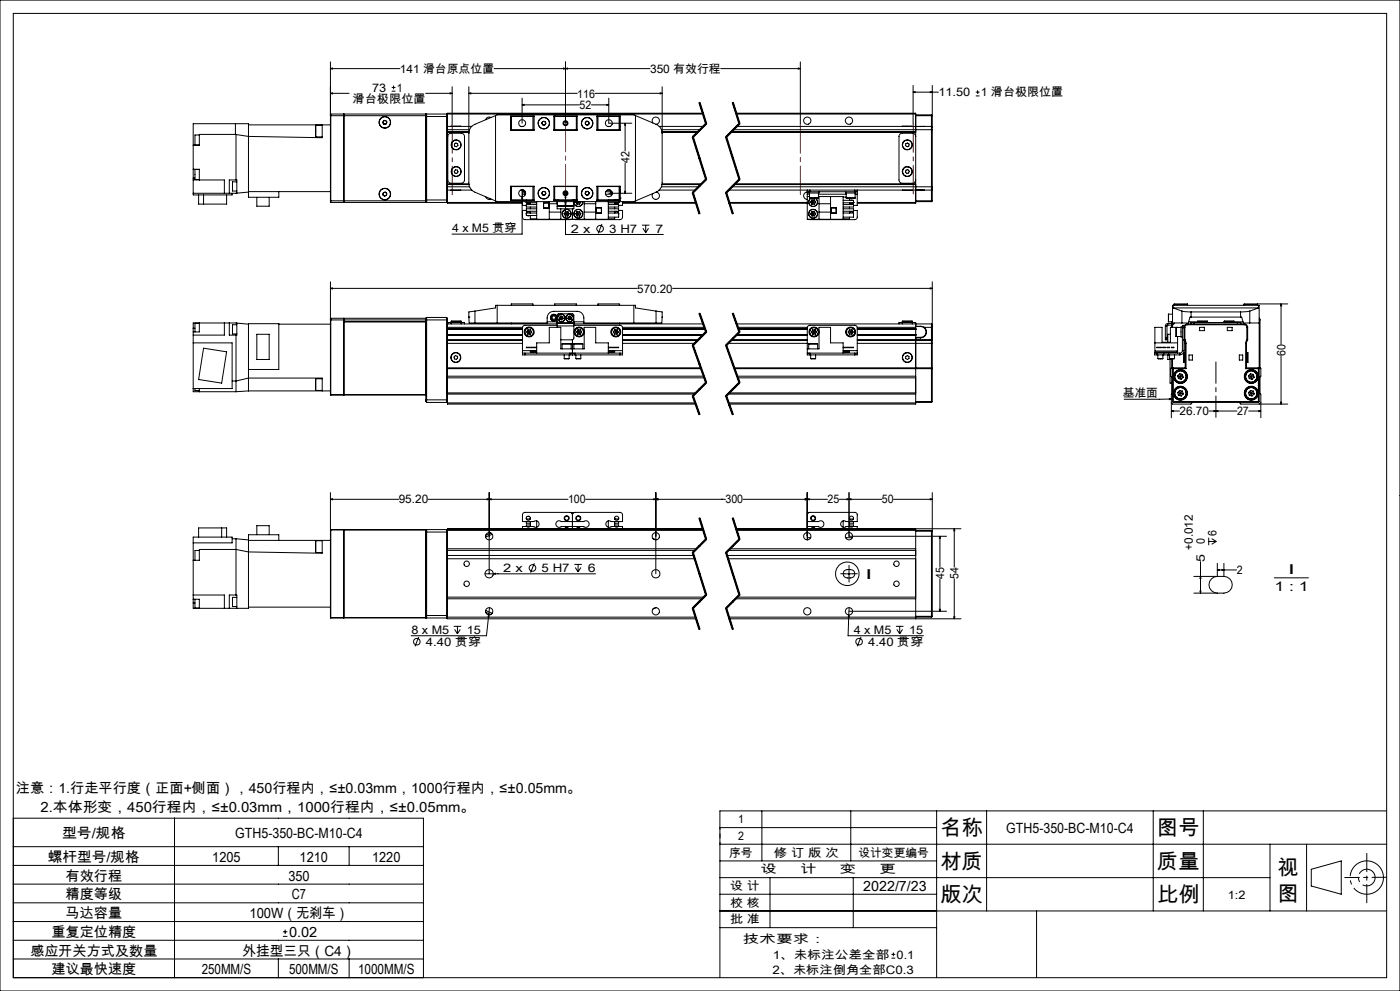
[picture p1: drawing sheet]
<svg xmlns="http://www.w3.org/2000/svg" width="420mm" height="297mm" viewBox="0 0 420 297" stroke-linecap="round" stroke-linejoin="round" font-family="sans-serif">
<g fill="none" stroke="#000" stroke-width=".3">
<path d="M0 0h420v297h-420zM4 4h412v289h-412zM99.1 18.6v41.6M169.7 18.6v18.3M240.1 18.6v18.8M70.6 37.1v3.2M74.5 37.4h24.6M94.8 37.5v3.5M94.8 37.5h1.9M96.7 37.4v3.9l-22.2-.4-3.7-.6M99.1 20.6l.6-.2v.3zM99.1 28l.6-.2v.3z"/>
<path d="M99.1 28h5.6M99.1 20.6h20.9M99.2 34.2l-.1 .5h28.6M99.2 34.2v26.5M99.2 34.2h3.8M103 34.2v26.5M103 34.2l.2 .1M103.2 34.3v26.3M103.2 34.2v26.5M103.2 34.2v.1M103.2 34.2h24.5M114.9 36.8l.3 .4"/>
<path d="M115.1 36.2l-.2 .6M115.7 36.1l.3 .5M115.7 36.1l-.6 .1M115.8 37.1l-.6 .1M116 36.6l-.2 .5M117.5 27.3h1.1M117.5 26.2h1.1M118.1 25.6v1.2M127.7 28h7.9M127.7 34.2v.5M127.7 34.7v25.5M127.7 34.2h.1"/>
<path d="M127.7 34.4v.5h6.5M127.7 34.2v.2M128 34.2v26.5M128 34.2h6M128 34.2l-.3 .2M134 34.2v26.5M134 34.2l.2 .2M134.2 34.4v.5M134.2 34.2v.2M134.2 34.9v25M134.2 37.9h7.3M134.2 39.6h6.5"/>
<path d="M134.2 39.7h6.5M134.2 34.2h76.7M134.2 38.9h6.7M134.2 39.5h6.5M135 27.8l.6 .2-.6 .1zM135.3 37.9h3M135.6 26v11.4M140.7 28l.6-.2v.3zM140.7 26v28.8a3 3 0 0 0 1.8 2.8l6.2 2.6M140.7 28h32.5M147.3 35.2h-.1a1.1 1.1 0 0 0-1.5 .7M148.2 20.6h46.8"/>
<path d="M148.7 34.6l-6.2 2.6a2.94 2.94 0 0 0-1.8 2.8M148.7 34.6v25.6M148.7 34.6l.5-.2h40.9l.5 .2M153.2 37.9h.2M153.2 38.9h.2M153.2 34.8h7v4.2h-7zM153.4 38.9h6.8M156.2 37.9h.9M156.6 31.4l.6-.1v.3zM156.6 29.4v7.5M156.6 31.4h17.2M159.9 34.9v4"/>
<path d="M160.2 34.9h-6.8v4.1M162.6 36.9l.2 .5M162.8 37.4h.6M162.9 36.4l-.3 .5M162.9 36.4h.5M163.4 36.4l.3 .5M163.7 36.9l-.3 .5M166.2 34.8h6.9v4.2h-6.9zM166.2 34.9h6.9M166.2 38.9h6.9M166.4 34.9v4M166.5 34.8l.2 .1"/>
<path d="M169.1 20.4l.6 .2-.6 .1zM169.7 20.6l.6-.2v.3zM172.9 34.9v4M175.6 36.7l.1 .6M175.7 37.3l.5 .2M176 36.3l.6 .2M176 36.3l-.4 .4M176.6 36.5l.1 .6M176.7 37.1l-.5 .4M177.4 31.4h5.2M178.5 28h20.1M179.1 34.9h6.8v4.1"/>
<path d="M179.1 34.8h7v4.2h-7zM179.1 38.9h6.8M179.4 34.9v4M182 31.3l.6 .1-.6 .2zM182.2 37.9h.9M182.6 29.4v7.5h6.9M185.7 34.9v4M185.9 37.9h.2M185.9 38.9h.2M187.5 36.9l.2 .6h-.3zM187.5 36.9v8.4M190.6 34.6l6.7 2.9a2.94 2.94 0 0 1 1.3 2.5"/>
<path d="M190.6 34.6v25.6M195.9 36.9a1.1 1.1 0 0 1 .3-1.7 1.1 1.1 0 0 1 1.5 .6 1.1 1.1 0 0 1-.8 1.4M197.8 37.9h13.2M198 27.8l.6 .2-.6 .1zM198.4 38.9h11.6M198.6 39.6h10.7M198.6 39.7h10.6M198.6 39.5h10.8M198.6 26v28.8a3 3 0 0 1-1.8 2.8l-6.2 2.6M209.7 30.8l2 6.3M209.8 30.7l2 6.4-4 4 4 12.6-4 4 2 6.4M210 30.7l2 6.3"/>
<path d="M210.8 33.9h-76.6v.3M211.7 36.9l-4 4M212 37.2l-4 4M216.2 20.6h23.9M219.2 39.7h55.5M219.3 39.6h55.4M219.4 39.5h55.3M219.7 30.8l2 6.3M219.8 30.7l2 6.4-4 4 4 12.6-4 4 2 6.4M220 30.7l2 6.3M220 38.9h59.4M220.8 33.9h53.9v.3"/>
<path d="M220.9 34.2h53.8M221.1 37.9h55.1M221.7 36.9l-4 4M222 37.2l-4 4M239.5 20.4l.6 .2-.6 .1zM270.7 37.9h3M273.9 27.6l.6-.1v.3zM273.9 27.6h7.6M273.9 25.6v11.5M274.7 34.2v4.7M274.7 38.9v17.1M274.7 34.4h4.7"/>
<path d="M274.7 34.7h4.7M276.2 37.9h-1.5v1M276.2 37.9h1.1M276.2 37.9h.1M279.1 27.5l.6 .1-.6 .2zM279.4 37.9v1M279.4 37.9l.3 .2M279.4 38.9h.3M279.4 37.9h-3.2M279.4 34.4l.3 .2-.3 .1M279.4 34.4v.3M279.4 34.7v3.2"/>
<path d="M279.4 38.9v17.1M279.7 25.6v12.5M279.7 38.1v.8M279.7 38.9v17.1M292.7 28.7h1.2M292.7 27.6h1.2M293.3 27.1v1.1M58 50.7v2.7M58 50.7v-13.6h16.5v22h9.1v-1.7M58 53.4v5h11.6v-.5M58 53.9h9.3v4M58 50.7h1.8v3.2"/>
<path d="M58 53.4h.5M59.6 58.4v2.8h8.4v-2.8M59.8 50.8h-1.3v3h1.3M59.8 40.5h-1.3v3h1.3M61.1 58.4v2.8M70.6 40.3h-10.8v3.2h-1.8M70.6 40.3h.2M70.8 40.3v13.6M71 54.5h-1.3v2.8h1.3M71 57.9h-13M71 57.9v-4h-2.2v4M74.5 57.4h24.6"/>
<path d="M74.5 57.6l-3.5 .3M77 59.1v2.7h3.8v-2.7M94.8 41h1.9M114.9 58.4l.5 .3M115 57.8l-.1 .6M115.5 57.6l.5 .4M115.5 57.6l-.5 .2M115.9 58.5l-.5 .2M116 58l-.1 .5M134.2 59.9h-6.5v.5M134.2 59.9v.5M134.2 55.2h6.5"/>
<path d="M134.2 57h7.3M134.2 56h6.7M134.2 55.3h6.5M134.7 40.2l.4-.3h3.3a.96 .96 0 0 1 .9 1v13a.96 .96 0 0 1-.9 1h-3a1.02 1.02 0 0 1-1.1-1v-13zM135.3 57h3M136.3 43.2l.5-.3 .5 .2 .1 .5-.5 .4-.5-.2zM136.6 50.9l.6 .1 .2 .5-.3 .5-.6-.1-.2-.5zM145.7 58.9a1.07 1.07 0 0 0 1.6 .7M153.2 57h.2M153.2 55.8h7v4.2h-7zM153.2 56h.2M153.4 55.8v4.1h6.8"/>
<path d="M153.4 55.9h6.8M156.2 57h.6M156.6 59l.2 .6h-.3zM156.6 56.9v13.3h-21M156.7 57.5h.8M156.7 57.5v.7M156.7 57v.5M156.7 58.2v.8M156.7 59.9v.1M156.7 58.2h.7M156.8 57h.3M157.2 57.5v.4h.5"/>
<path d="M157.4 57.9v.8M157.5 57.3v.2M157.5 57.5h.1M157.9 59.9v.1M159.9 55.9v4M162.6 58l.3 .4M162.8 57.4l-.2 .6M162.9 58.4h.5M163.4 57.4l.3 .5M163.4 57.4h-.6M163.7 57.9l-.3 .5M166.2 55.8h6.9v4.2h-6.9z"/>
<path d="M166.2 59.9h6.9M166.2 55.9h6.9M166.4 55.9v4M166.7 59.9l-.2 .1M167.1 59.9v.1M167.6 59.9v.1M169.2 57.9h.9M169.4 57.5h.5M169.7 58.7l.1 .6h-.3zM169.7 57.2v13.1h29.3M171.7 59.9v.1M172.2 59.9v.1"/>
<path d="M172.3 59.9h.1M172.9 55.9v4M173.1 60h-.1M175.6 58.1l.4 .4M175.8 57.5l-.2 .6M176.3 57.4l.4 .4M176.3 57.4l-.5 .1M176.5 58.3l-.5 .2M176.7 57.8l-.2 .5M179.1 55.8h7v4.2h-7zM179.1 55.9h6.8M179.4 55.9v4"/>
<path d="M181.6 58.2h1.8M181.7 57.5h1.9M182.2 57h.9M182.3 58.9h.2M182.5 59.9v.1M182.6 57.9h6.9M183.2 57.5v.4h.5M183.4 57.9v.8M184.4 59.9v.1M185.7 55.9v4M185.9 59.4h.2M185.9 59.3h.2"/>
<path d="M185.9 55.8v4.1h-6.8M185.9 57h.2M185.9 57.5h.2M185.9 56h.2M185.9 57.9h.2M186 57v.5M186.1 59.4h.1M187.4 57.3h.3l-.2 .6zM187.5 48.8v9.1M196.9 57.6a1.11 1.11 0 0 1 .9 1.4 1.11 1.11 0 0 1-1.6 .7 1.11 1.11 0 0 1-.3-1.7M197.8 57h10.8M198.4 56h11.2"/>
<path d="M198.6 55.3h11.7M207.7 41.1l4 12.7M207.7 57.8l2 6.3M208 41l4 12.7M208 57.7l2 6.3M210.4 55.2h-11.8M211.7 53.6l-4 4M212 53.9l-4 4M217.7 41.1l4 12.7M217.7 57.8l2 6.3M218 41l4 12.7M218 57.7l2 6.3"/>
<path d="M218.6 57h24.4M219.6 56h59.8M220.3 55.3h54.4M220.3 55.2h54.4M221.7 53.6l-4 4M222 53.9l-4 4M242.2 57.6a1.09 1.09 0 0 0-1.1 1.1 1.09 1.09 0 0 0 1.1 1.1M242.2 57.5h.8M242.2 57.5v.7M242.2 57v.5M242.2 58.2v7.5h10.7v-6.8h-7.4M242.2 58.9h.7"/>
<path d="M242.2 58.2h.7M242.7 57.5v.4h3v-.4M242.9 59.3h2.6M242.9 57.9v1.4M243 57v.5M243 57h13.4M243 57.5h13.4M243.3 59.4l-.4 .3-.3 .9M243.5 59.4a1.19 1.19 0 0 0-.9 1.2M243.6 59.9l-.4 .7M243.6 59.9l.7 1.3M244.3 59.9h-.7"/>
<path d="M244.3 59.9l.4 .7M244.3 59.9l-.7 1.3M244.4 59.4a1.3 1.3 0 0 1 .3 2.2 1.3 1.3 0 0 1-2.1-1M244.5 59.4a1.34 1.34 0 0 1 .1 2.3 1.34 1.34 0 0 1-2-1.1M245.5 57.9v1.4M245.5 58.2h8.4M245.7 58.9v6.8M249.2 58.9v6.8M252.9 59.1h1M253.7 57.5v.4h3v-.4M253.9 59.3v.1M253.9 59.3h2.6"/>
<path d="M253.9 57.9v1.4M253.9 59.4h.1M254.8 59.4v.6M256.4 57.5h.8M256.4 57h.8M256.4 57v.5M256.5 59.3l-2.6 .1M256.5 57.9v1.4M256.5 58.2h.7M257.2 57.5v.7M257.2 57v.5M257.2 58.2v3.4h-1.2"/>
<path d="M257.2 57h19M270.7 57h3M271.7 43.1l.6-.2 .4 .3v.6l-.6 .2-.4-.4zM271.8 51l.6-.1 .4 .4-.2 .6-.6 .1-.4-.5zM274.7 40.9a1.02 1.02 0 0 0-1-1h-3a.96 .96 0 0 0-1 1v13a.96 .96 0 0 0 1 1h3a1.02 1.02 0 0 0 1-1M274.7 56v4.7M274.7 56v.9h1.5M276.2 56.9l1.1 .1M276.2 57h1.1M276.2 56.9v.1M277.3 57h2.1M279.4 56h.3"/>
<path d="M279.4 56v1M279.4 57v3.2M279.7 56v.7M279.7 56.7l-.3 .3M279.7 56.7v3.5M99.1 60.2l.1 .5M99.1 60.2h28.6M99.2 60.7h3.8M103.2 60.6h.1M103.2 60.6l-.2 .1M103.2 60.6v.1M103.2 60.7h24.5"/>
<path d="M127.7 60.2v.5M127.7 60.6h.1M127.7 60.4v.2M127.7 60.6v.1M127.7 60.4l.3 .3M128 60.7h6M134.2 60.7v.2h22.5M134.2 60.4v.3M134.2 60.4l-.2 .3M134.2 60.7h22.5M148.7 60.2l.5 .2h40.9l.5-.2M156.7 60.4v1.2h1.2"/>
<path d="M157.9 60.7h.1M157.9 60.8a.61 .61 0 0 0 .6 .4 .61 .61 0 0 0 .6-.4v.5M157.9 63.1h-1.2l.1 2.3 .7 .4 13.9-.1M157.9 60.4v.3zM157.9 63.8v.8h3.1M157.9 63.8h3.1M157.9 60.8h3.1M157.9 63.9v.3M158 60.9h1M158.2 64.6h.6M159.1 63.3v.5a.63 .63 0 0 0-.6-.3 .63 .63 0 0 0-.6 .3M159.1 62.1v.5"/>
<path d="M159.1 64.6v1h1.9M161 60.4v5.3h21.5v-5.3M161 61.3h-3.1v.8h3.1M161 62.6h-3.1v.7h3.1M163.1 60.8h1.5v1.6h-1.5zM164.6 60.8h-1.5v1.5h1.5M164.8 60.4v5.3M164.8 63.6h3.4M164.8 61.1h2.3M167.1 60.4v.3M167.1 61.8v.8h5.1v-.8M167.1 60.7v1.1"/>
<path d="M167.1 60.7h.2M167.1 61.8h5.1M167.3 61.6h.1M167.3 61.6h2.2M167.3 60.4v1.2M168.2 62.6v3.1M169.2 64.1h1.5M169.2 64.1l.4 .6M169.5 61.6l-2.2 .1M169.5 60.7h.3M169.5 60.4v1.2M169.6 63.4h.8"/>
<path d="M169.6 64.7h.8M169.6 63.4l-.4 .7M169.6 63.4l.4 .7M169.8 61.6l1.3 .1M169.8 61.6h1.3M169.8 60.4v1.2M170 64.1l-.4 .6M170 64.1l.4 .6M170.4 63.4l.3 .7M170.4 63.4l-.4 .7M170.7 64.1l-.3 .6M171.1 61.6h.9"/>
<path d="M171.7 62.6v3.1M172 61.6l-.9 .1M172 60.7h.2M172 60.4v1.2M172.2 60.7v1.1M172.2 60.4a1.33 1.33 0 0 0 1.3 1.5 1.33 1.33 0 0 0 1.3-1.5 1.35 1.35 0 0 1-1.3 1.5 1.35 1.35 0 0 1-1.3-1.5v.3M172.8 64.1h1.4M172.8 60.6h1.4M172.8 64.1l.3 .6M172.8 60.6l.3 .6M172.8 60.4v.2M173.1 63.4h.8"/>
<path d="M173.1 61.2h.8M173.1 63.4l-.3 .7M173.1 64.7h.8M173.1 63.4l.4 .7M173.4 60.4l.1 .2M173.5 64.1l-.4 .6M173.5 64.1l.4 .6M173.5 60.6l-.4 .6M173.5 60.6l.4 .6M173.6 60.4l-.1 .2M173.9 63.4l.3 .7M173.9 63.4l-.4 .7"/>
<path d="M174.2 60.4v.2M174.2 64.1l-.3 .6M174.2 60.6l-.3 .6M175.3 60.4v5.3M175.3 63.6h3.4M175.3 61.1h3.4M178.7 60.4v5.3M178.9 62.3h1.5v1.6h-1.5zM178.9 62.3h1.5v1.5h-1.5M180.6 67.1l-1.1 2.9M182.5 61.3h3.1v.8h-3.1M182.5 62.6h3.1v.7h-3.1"/>
<path d="M182.5 63.8h3.1M182.5 60.8h3.1M184.4 63.3v.5a.66 .66 0 0 1 .6-.3 .66 .66 0 0 1 .6 .3M184.4 62.1v.5M184.4 65.1v.5h-1.9M184.5 60.9h1M184.6 60h.7M185.6 60h.1M185.6 60.8a.64 .64 0 0 1-.6 .4 .64 .64 0 0 1-.6-.4v.5M185.6 60.4v.3zM185.6 63.9v.3M185.6 63.1h1.2l-.1 2.3-.7 .4-13.9-.1"/>
<path d="M185.6 60.7h.1M185.6 63.8v1.3h-3.1M186.8 60.4v1.2h-1.2M186.8 60.9h22M186.8 60.7h21.9M192.6 67.5h2.2M192.9 68.4l.8 1.3M193.7 67.5v2.2M194.6 68.4l-.9 1.3M218.8 60.7h23.4M218.8 60.9h23.4M243.2 64.1l.4 .6"/>
<path d="M243.2 60.6l.4 .6M243.2 60.6h1.5M243.6 63.4h.7M243.6 63.4l-.4 .7M243.6 63.4l.7 1.3M243.9 64.1h-.7M243.9 64.1h.8M243.9 64.1l-.3 .6M244.3 63.4l.4 .7M244.3 63.4l-.4 .7M244.3 64.7h-.7M244.3 61.2h-.7"/>
<path d="M244.7 64.1l-.4 .6M244.7 60.6l-.4 .6M245.7 63.6h3.5M245.7 61.1h3.5M249.3 62.3h1.6v1.6h-1.6zM249.3 62.3h1.5v1.5h-1.5zM252.9 60h3.1v.8M252.9 61.3h3.1v.8h-3.1M252.9 62.6h3.1v.7h-3.1M252.9 63.8h3.1v1.3h-3.1M252.9 60.8h3.1M254.8 63.3v.5a.63 .63 0 0 1 .6-.3 .63 .63 0 0 1 .6 .3"/>
<path d="M254.8 62.1v.5M254.8 65.1v.5h-1.9M254.9 60.9h1.1M255.1 60h.7M256 60.8a.61 .61 0 0 1-.6 .4 .61 .61 0 0 1-.6-.4v.5M256 60.4v.3M256 63.9v.3M256 63.1h1.2l-.1 2.3-.7 .4-13.8-.1M256 60.7h.1M257.2 60.7h17.5M274.7 60.7v.2h-17.5M274.7 60.2h4.7"/>
<path d="M274.7 60.4h4.7M279.4 60.2h.3M279.4 60.2v.2M279.7 60.2l-.3 .2M58 98.4v1.1M58 99.5v17.9h12.8M58 98.4h.5M59.8 96.9h-1.3v2.6M59.8 96.8v2.7h-1.8M67.3 96.8v3.6h-9.3M68.8 96.8v3.6h2.2v-3.6M71 97.3h-1.3v2.8h1.3"/>
<path d="M71 96.8h-13v1.6M71 96.8l3.5 .4M83.6 97.2h15.5M99.1 86.4l.6-.1v.3zM99.1 84.5v33.8M99.1 86.4h92.1M99.2 95.4l-.1 .5h35.1M99.2 95.4v23M99.2 95.4h3.8M103 95.4v23M103 95.4l.2 23h24.5M103.2 96.4h24.5z"/>
<path d="M127.7 95.4v.5M127.7 95.4h-24.5l-.2 23M127.7 95.9v23.9M128 95.1v25.5M128 95.1h6M128 95.1l-.3 .3M134 95.1v25.5M134 95.1l.2 .3v.5M134.2 97.1h32.9M134.2 98.6h22.5M134.2 98.7h22.5M134.2 98.1h22.6"/>
<path d="M134.2 98.5h22.5M134.2 95.9v14.3M135.4 96.6v.1M135.4 96.3h3M135.4 96.7h-1.1v.4M135.4 96.6h3M135.4 96.7h3M135.4 96.3v.3M135.4 96.7v.4M138.4 96.6l-.1 .1M138.4 96.7h.9v.4M138.4 96.3v.3"/>
<path d="M138.4 96.7v.4M140.7 95l.1 1.8h1.7M140.7 95h.1M142.5 96.8h21.6a3.2 3.2 0 0 1 .6-2.9l.7-.5 .8-.1h6.9a1.99 1.99 0 0 1 2.1 2v1.5h21.6M142.5 93.2l-1.8 .3v1.5M142.5 93.2l6.2-.9v-.8h41.9v.8l6.2 .9M142.5 93.2v3.6M149.2 91.5v5.3M153.4 91.5v-.4h6.5v.4M153.4 96.8v.3M158 99.4l.3 .7M158 99.4l.8 .1"/>
<path d="M158.4 98.8l.8 .1M158.4 98.8l-.4 .6M158.4 98.8l.4 .7M158.8 99.5l.7 .1M158.8 99.5l-.5 .6M158.8 99.5l.3 .7M159.2 98.9l.3 .7M159.2 98.9l-.4 .6M159.5 99.6l-.4 .6M164.1 96.4h3M166.4 91.5v-.4h6.5v.4M167.1 96.9v.8"/>
<path d="M167.1 96.7v.2M167.1 96.7v-2.3l.4-.4 4.4 .1 .3 .4v2.2M167.1 97.5l-10 .1-.4 .6v6.9M167.1 96.7h5.1M167.1 96.9h5.1M167.1 97.7h5.1M167.1 97.7v.4M167.9 95.1l.1 .6M167.9 95.1l.5 .2M168 95.7l.5 .1M168.3 94.7l.5 .2M168.3 94.7l-.4 .4"/>
<path d="M168.3 94.7l.2 1.1M168.4 95.3l-.4 .4M168.4 95.3l.5 .2M168.8 94.9l.1 .6M168.8 94.9l-.4 .4M168.9 95.5l-.4 .3M170.4 95.5l.4 .3M170.5 94.9l-.1 .6M170.5 94.9l.4 .4M170.9 95.3l.4 .4M170.9 95.3l-.5 .2M171 94.7l.5 .4"/>
<path d="M171 94.7l-.5 .2M171 94.7l-.2 1.1M171.3 95.7l-.5 .1M171.5 95.1l-.2 .6M171.5 95.1l-.6 .2M172.2 96.9v.8M172.2 97.7l-.2 4-.3 .1h-3.5M172.2 96.7v.2M172.2 97.6h14.2l.4 .6v6.9M172.2 97.1h38.8M172.2 96.4h3M173 99.4l.3 .7"/>
<path d="M173 99.4l.7 .1M173.4 98.8l.8 .1M173.4 98.8l-.4 .6M173.4 98.8l.3 .7M173.7 99.5l.8 .1M173.7 99.5l-.4 .6M173.7 99.5l.4 .7M174.2 98.9l.3 .7M174.2 98.9l-.5 .6M174.5 99.6l-.4 .6M179.4 91.5v-.4h6.3l.2 .4M184 99.4l.3 .7"/>
<path d="M184 99.4l.7 .1M184.4 98.8l.8 .1M184.4 98.8l-.4 .6M184.4 98.8l.3 .7M184.7 99.5l.8 .1M184.7 99.5l-.4 .6M184.7 99.5l.4 .7M185.2 98.9l.3 .7M185.2 98.9l-.5 .6M185.5 99.6l-.4 .6M185.9 96.8v.3M186.7 98.1h24.6"/>
<path d="M186.8 98.6h24.7M186.8 98.7h24.8M186.8 98.5h24.7M190.1 91.5v5.3M196.8 93.2l1.8 .3-.1 3.3h-1.7M196.8 93.2v3.6M201.8 86.4h77.9M209.7 94l2 5.5M209.8 93.9l2 5.6-4 4 4 11.2-4 4 2 5.6M210 93.8l1 2.8M211 96.6l1 2.8zM211.7 99.4l-4 4"/>
<path d="M212 99.6l-4 4M219.7 94l2 5.5M219.8 93.9l2 5.6-4 4 4 11.2-4 4 2 5.6M220 93.8l2 5.6M220.9 97.1h58.5M221.3 98.1h20.9M221.5 98.5h20.7M221.5 98.6h20.7M221.5 98.7h20.7M221.7 99.4l-4 4M222 99.6l-4 4M243.5 99.6l.3 .6"/>
<path d="M243.8 98.9l-.3 .7M243.8 98.9l.4 .6M244.2 99.5l-.7 .1M244.2 99.5l.4 .6M244.5 98.8l-.7 .1M244.5 98.8l.4 .6M244.5 98.8l-.7 1.4M244.9 99.4l-.3 .7M244.9 99.4l-.7 .1M254.5 99.5l.3 .7M254.5 99.5h.7M254.8 98.8h.8"/>
<path d="M254.8 98.8l-.3 .7M254.8 98.8l.4 .7M255.2 99.5l-.4 .7M255.2 99.5l.4 .7M255.2 99.5h.7M255.6 98.8l.3 .7M255.6 98.8l-.4 .7M255.9 99.5l-.3 .7M257.2 98.6h17.5M257.2 98.7h17.5M257.2 98.1h17.5M257.2 98.5h17.5"/>
<path d="M270.7 96.3h3M270.7 96.6l.1 .1M270.7 96.7h-1v.4M270.7 96.6h3M270.7 96.3v.3M270.7 96.7v.4M270.7 96.7h3M273.7 96.6l-.1 .1M273.7 96.7h1v.4M273.7 96.3v.3M273.7 96.7v.4M274.7 97.1v1"/>
<path d="M274.7 98.5v.1M274.7 98.6h.1M274.7 97.1v.7h1.5M274.7 98.1v.4M274.7 98.6v1.8M274.7 97.9h1.5M276.2 97.9a1.62 1.62 0 0 1 1.6 1.6 1.62 1.62 0 0 1-1.6 1.6M276.2 97.8l1.1 .3M276.2 97.8v.1M277.3 98.1a1.77 1.77 0 0 1 .6 2 1.77 1.77 0 0 1-1.7 1.2M277.3 98.1h2.1M279.1 86.3l.6 .1-.6 .2z"/>
<path d="M279.4 97.1v1M279.4 97.1l.3 .2v.8h-.3M279.4 98.1v3.7M279.7 84.5v17.3M349.6 97.7h.5M349.6 97.7v3.6M350.1 97.7v3.6M350.3 97.4l-.2 .3M350.3 96.9l-.5 .3-.2 .5M350.3 96.9v.5M350.5 94.2l.1 2.2M350.5 94.2h.1"/>
<path d="M350.6 94.2h-.1M350.6 94.2v2.2M350.6 96.4h1.2M350.6 94.2h1.2M351.5 96.4v1.7M351.8 96.7l-.2 .2h-1.3M351.8 97.4v.7M352 92.3h25.5M352 92.3l2.6 .9M352 91.5v.8M352.2 96.8l-.4 .6h-1.5M352.2 91.5v-.4h4.1v.4"/>
<path d="M352.2 91.3h4.1M352.8 98.1v2.8M352.8 98.1h1.5M353.3 98.1h-2.2v4.5h-2.5v-4.5h-2.1v7.7M354.6 93.2l2.7 .3M354.6 96.8h-2.8v-5.3h26v18.7M354.6 93.2v3.6M354.7 98h-.4v3h.4M354.7 98.2h.5M354.7 98.2v6.9M355.2 98.1v-.6h-.5v.7M355.2 98.1h.3"/>
<path d="M355.2 98.1v7M355.5 98.1v3.7M356.2 97.1a1.02 1.02 0 0 0-1 1M356.2 97.1v.2M356.2 97.3l-.6 .4-.1 .4M356.2 97.1h17.1M356.2 97.3h17.1M356.6 96.4h2.7M357.3 95h-.3l-.5 1.8h-1.9M357.3 93.5h14.9M357.3 93.5v1.5M357.3 95h14.9"/>
<path d="M358.2 96.7h-.9v.4M358.2 96.7h13.1M358.2 96.7v.4M359.3 96.3h3M359.3 96.6v.1M359.3 96.6h3M359.3 96.3v.3M359.9 98.1h1.4v1h-1.4zM362.3 96.6l-.1 .1M362.3 96.3v.3M367.2 96.3h3M367.2 96.6l.1 .1"/>
<path d="M367.2 96.6h3M367.2 96.3v.3M368.2 98.1h1.4v1h-1.4zM370.2 96.6v.1M370.2 96.4h2.7M370.2 96.3v.3M371.3 96.7h1v.4M371.3 96.7v.4M372.2 95h.3l.5 1.8h1.9M372.2 93.5v1.5M373.2 91.3h4.1M373.3 97.1a1.02 1.02 0 0 1 1 1"/>
<path d="M373.3 97.3l.6 .4 .2 .4M373.3 97.1v.2M374.1 98.1h.2M374.1 98.1v3.7M374.3 98.1v3.7M374.9 93.2l-2.7 .3M374.9 96.8h2.9M374.9 93.2v3.6M377.3 91.1v.4M377.5 92.3l-2.6 .9M377.5 91.5v.8M377.8 95.4l.2 .5"/>
<path d="M377.8 95.9h.2M378 95.9v14.3M384.3 91.1l.2 .6h-.3zM384.3 91.1v12.1M386.3 91.1h-13.1v.4M58 102.8h11.6v13.6h-11.6M58.5 116.4v.6h1.3M59.8 116.4v1M61.1 104.3l6.9 1.1-1.5 9.4-6.9-1.1zM69.6 114.2h1.2l3.7-.9h22.2v3.9M70.8 100.4v17M74.5 110.7h9.1v-13.7h-9.1v20.2"/>
<path d="M74.5 117.2h24.6M74.5 117.2l-3.7 .2M77 100.2h3.8v7.5h-3.8zM94.8 113.5v3.5M94.8 113.5h1.9M94.8 117h1.9M99.1 118.3l.1 .1M99.2 118.4h3.8M127.7 118.2l-28.6 .1M127.7 118.2v.1M127.7 119.8l.3 .8M127.7 119.8h6.5"/>
<path d="M134.2 110.2v.3M134.2 110.5v10.6h74.5M134.2 110.5h76.1M134.2 112.7h76.9M134.2 113.2h77.1M134.2 110.2h76M134.2 118.1h74.2M134.2 117.8h74.6M134.2 100.4h22.5M134.2 100.3h22.5M134.2 101.8h22.5M134.2 102.1h22.5"/>
<path d="M134.2 102.9h22.5M134.2 100.5h22.5M136.6 106.6l.6 .1 .1 .6-.4 .4-.6-.1-.1-.6zM156.7 105.8h.8M156.7 105.8v.6h.8M156.7 105.1v.7M156.7 105.1h4.3M157.5 105.8h13.5M157.5 106.4h13.5M157.5 105.8v.6M158.3 100.1l.8 .1M161 105.8v-3h3.8v-4.7h3.4v6.5h7.1v-6.5h3.4v4.7h3.8v3"/>
<path d="M161 105.2h-1.9v.3h1.9M161 104.1h-3.1l3.1 .1M168.6 103.1h2.7M168.6 103.1v1.5M169.3 107.5h1.4M169.3 106.4v1.1M170.7 106.4v1.1M171 105.8h1.5M171 106.4h.7M171 105.8v.6M171.3 103.1v1.5M171.7 106.4h.8"/>
<path d="M171.7 101.8v4.6M172.2 103.1h2.6M172.2 103.1v1.5M172.5 105.8h13.5M172.5 106.4h13.5M172.5 105.8v.6M172.8 107.5h1.4M172.8 106.4v1.1M173.3 100.1l.8 .1M174.2 106.4v1.1M174.8 103l-2.6 .1M174.8 103.1h.1"/>
<path d="M174.8 103.1v1.5M182.5 105.2h1.9v.3h-1.9M182.5 104.1h3.1l-3.1 .1M182.5 105.1h4.3M184.3 100.1l.8 .1M186 105.8h.8M186 105.8v.6M186.8 105.8v.6h-.8M186.8 105.1v.7M186.8 100.4h24.2M186.8 100.3h24.3M186.8 101.8h22.8"/>
<path d="M186.8 102.1h22.5M186.8 102.9h21.6M186.8 100.5h24.1M207.7 103.5l4 11.2M207.7 118.7l2 5.6M208 103.4l4 11.2M208 118.6l2 5.6M211.7 114.5l-4 4M212 114.8l-4 4M217.7 103.5l4 11.2M217.7 118.7l2 5.6M218 103.4l4 11.2"/>
<path d="M218 118.6l2 5.6M218.4 118.1h56.3M218.4 102.9h23.8M218.8 117.8h55.9M219.3 102.1h22.9M219.6 101.8h22.6M220.2 110.2h59.2M220.3 110.5h59.1M220.9 100.5h21.3M220.9 100.4h21.3M221.1 100.3h21.1M221.1 112.7h53.6"/>
<path d="M221.3 113.2h53.4M221.7 114.5l-4 4M222 114.8l-4 4M242.2 105.8h.8M242.2 104.6h3.5v-6.5h3.5v4.7h3.7v3M242.6 103h.1M242.6 103.1h.1M242.6 103.1h2.7M242.6 103.1v1.5M242.6 103h2.7M243 105.8h13.4M243 105.8v.6"/>
<path d="M243 106.4h13.4M243.2 107.5h1.5M243.2 106.4v1.1M244.6 100.1l-.8 .1M244.7 106.4v1.1M245.3 103.1h.1M245.3 103.1v1.5M252.9 105.2h1.9v.3h-1.9M252.9 104.1h3.1l-3.1 .1M252.9 105.1h4.3M254.8 100.2h.8M256.4 105.8h.8"/>
<path d="M256.4 105.8v.6M257.2 105.1v-7l-.3-.5-14.1-.1-.5 .3-.1 .4v8.2h.8M257.2 105.8v.6h-.8M257.2 105.1v.7M257.2 100.4h17.5M257.2 100.3h17.5M257.2 101.8h22.2M257.2 102.1h22.2M257.2 102.9h22.2M257.2 100.5h17.5M271.7 106.9l.5-.3 .5 .3v.6l-.5 .2-.5-.3zM274.7 100.5v20.6h-56"/>
<path d="M274.7 100.4v.1M274.7 100.4h.1M274.7 101.3h1.5M274.7 101.1h1.5M276.2 101.1v.2M279.4 110.2l.3 .2-.3 .1M279.4 110.2v.3M279.4 101.8h.3M279.4 101.8v.3M279.4 102.1v.8M279.4 102.9h.3M279.4 102.9v7.3"/>
<path d="M279.4 110.5v9.8M279.7 101.9l-.3 .2M279.7 101.8v.1M279.7 101.9v1M279.7 102.9v17.4M346.5 102.8h6.8M346.6 105.2h6.5v.3h-6.5zM347.1 104.1l1.2 .1zM347.1 105.8h-.7v.6h.7M347.1 105.8h6.8M347.1 106.4h2M347.1 105.8v.6"/>
<path d="M347.3 107.5h1.6M347.3 106.4v1.1M348.9 104.1l.7 .1zM348.9 106.4v1.1M349.1 106.4h1.5M349.1 105.8v.6M349.6 101.3v.5h.5v-.5M349.6 101.3h.5M350.1 104.1l.8 .1zM350.3 106.4v1.3h1.2M350.6 106.4h3.3M350.6 105.8v.6"/>
<path d="M350.8 119.4l.6 .2-.6 .2zM350.9 107.5h1.5M350.9 106.4v1.1M351 107.7v7.1h.5M351.1 100.2h-.8v2.4M351.4 119.6l-14.1 .1M351.4 104.1l.7 .1zM351.5 110.2l-.2 .2v2.3l.5 .5M351.5 110.2h4.1M351.5 107.6v2.6M351.5 113v5M351.8 110.5l.2-.3v.3"/>
<path d="M351.8 110.5h.2M351.8 117.8l-.4 .3v7.1M351.8 107.6v2.6M351.8 110.5v9.8M352 110.5h3.8M352 110.5v9.8M352.4 106.4v1.1M352.8 100.9h1.5M353.3 100.9v4.9M353.3 112.6l.2 .8M353.3 112.6l.8 .3M353.3 117.6l.2 .9"/>
<path d="M353.3 117.6l.8 .3M353.5 113.4l.9 .3M353.5 118.5l.9 .2M353.9 112l-.6 .6M353.9 112l.8 .2M353.9 112l.2 .9M353.9 117l-.6 .6M353.9 117l.8 .2M353.9 117l.2 .9M353.9 105.8v.6M354.1 112.9l-.6 .5M354.1 112.9l.9 .2"/>
<path d="M354.1 112.9l.3 .8M354.1 117.9l.9 .2M354.1 117.9l-.6 .6M354.1 117.9l.3 .8M354.7 105.1l-.3 .6-.5 .1M354.7 105.1h.5M354.7 112.2l.3 .9M354.7 112.2l-.6 .7M354.7 117.2l.3 .9M354.7 117.2l-.6 .7M355 113.1l-.6 .6M355 118.1l-.6 .6"/>
<path d="M355.2 105.1a1.33 1.33 0 0 1-1.3 1.3M355.2 105.7v3M355.2 108.7h.3M355.2 105.7h.3M355.3 102.1l.3 .8M355.5 101.8h-.3l.1 .3M355.5 101.8v.1M355.5 105.7h.1M355.5 101.9l-.2 .2M355.5 101.9l.3 1M355.5 105.7v3M355.6 108.6l-.1 .1"/>
<path d="M355.6 102.9h.2M355.6 110.2l.2 .3M355.6 102.9v7.3M355.8 102.9v7.6M356.7 106.4h1v1.5h-1zM371.8 106.4h1v1.5h-1zM373.7 102.9h.2M373.7 110.5h3.8M373.7 102.9v7.6M373.9 108.6l.1 .1M373.9 110.2l-.2 .3M373.9 110.2h4.1"/>
<path d="M373.9 102.9v7.3M374 105.7h-.1M374 101.9l-.3 1M374 101.9l.2 .2M374 105.7v3M374 108.7h.3M374 105.7h.3M374.1 101.8l-.1 .1M374.1 101.8h.2M374.2 102.1l-.3 .8M374.3 105.7v3M374.3 101.8l-.1 .3"/>
<path d="M374.5 117.6l.3 .9M374.5 117.6l1.7 .5M374.5 112.6l.3 .8M374.5 112.6l1.7 .5M374.8 118.5l.8 .2M374.8 113.4l.8 .3M375.1 117l.9 .2M375.1 117l-.6 .6M375.1 117l.3 .9M375.1 112l.9 .2M375.1 112l-.6 .6M375.1 112l.3 .9"/>
<path d="M375.4 117.9l-.6 .6M375.4 117.9l.2 .8M375.4 112.9l-.6 .5M375.4 112.9l.2 .8M376 117.2l.2 .9M376 117.2l-.6 .7M376 112.2l.2 .9M376 112.2l-.6 .7M376.2 118.1l-.6 .6M376.2 113.1l-.6 .6M377.5 110.5v-.3l.3 .3M377.5 110.5h.3"/>
<path d="M377.5 110.5v9.8M377.8 117.8l.4 .4v7M377.8 110.5v9.8M378 110.2l.2 .2v2.3l-.4 .5M378 113v5M384.3 106.7v14.4M128 120.6h6M134.2 120.8h74.4M134.2 120.3l-.2 .3M218.5 120.8h56.2M274.7 120.3h4.7M274.7 120.6h4.7"/>
<path d="M279.4 120.3h.3M279.4 120.3v.3M279.7 120.3l-.3 .3M351.4 123.2h2.5M351.4 123.2l.6-.2v.4zM351.8 120.3h.2M351.8 120.3l.2 .3M352 120.3v.3M352 120.3h25.5M352 120.6h25.5M357.8 120.6l-.5 .5h-5.5l-.4-.3M362.7 123.2h8.4"/>
<path d="M364.2 123l.6 .2-.6 .2zM364.8 123.2l.6-.2v.4zM371.8 120.6l.5 .5h14M374.6 123.2h3.6M377.5 120.3v.3M377.5 120.3h.3M377.6 123l.6 .2-.6 .2zM377.8 120.3l-.3 .3M378.2 120.6l-.4 .5M384.2 120.5h.3l-.2 .6zM66.5 158.2v2.8M99.1 149.6l.6-.1v.3z"/>
<path d="M99.1 149.6h20.5M99.1 147.6v37.5M99.2 158.7v26.5M99.2 158.7l28.5 .2M99.2 158.7h3.8M103 158.7v26.5M103.2 158.7h24.5v26.5h-24.5zM127.7 158.8v.1M128 158.7v26.5M128 158.7l-.3 .3v.5h6.5M128 158.7h6M128.4 149.6h42"/>
<path d="M134 158.7v26.5M134 158.7l.2 .3h76.8M134.2 158.6h76.7M146.2 149.5l.6 .1-.6 .2zM146.8 149.6l.6-.1v.3zM146.8 147.6v24.4M147.3 159.7l-1.6 .7M156.7 158.5v-.7h3.3a1.03 1.03 0 0 0 1.4 0 1.03 1.03 0 0 0 0-1.5 1.03 1.03 0 0 0-1.4 0h-3.3v-2l.3-.5 .3-.2h13.8l.5 .3 .1 .4 .2-.4 .4-.3h13.8l.5 .3 .2 2.4h-3.3a1.03 1.03 0 0 0-1.5 0 1.03 1.03 0 0 0 0 1.5 1.03 1.03 0 0 0 1.5 0h3.3v.7M157.9 155.1v.4M157.9 156.3v.5h1.2M157.9 155.5h1.2M158 158.5l.5-.3 .5 .3"/>
<path d="M158.2 154.8h.6M159.1 155.1v.4M159.1 156.3v1.5M159.1 157.3h-1.2v.5M161 156.1v1.9M166.9 156.5a1.08 1.08 0 0 1 1.6-.2h6.5a1.04 1.04 0 0 1 1.5 0 1.04 1.04 0 0 1 0 1.5 1.04 1.04 0 0 1-1.5 0h-6.5a1.02 1.02 0 0 1-1.4 0 1.02 1.02 0 0 1-.2-1.3zM169.3 158.5l.7-.4 .7 .4M169.5 158.5l.5-.3 .5 .3M171.4 153.7h.7M171.7 153.7v4.8M172.8 158.5l.7-.4 .7 .4M173 158.5l.5-.3 .5 .3"/>
<path d="M182.5 156.1v1.9M184.4 155.1v.4M184.4 156.3v1.5M184.4 157.3h1.2v.5M184.4 155.5h1.2M184.5 158.5l.5-.3 .5 .3M185.6 155.1v.4M185.6 156.3v.5h-1.2M196.1 149.5l.6 .1-.6 .2zM196.7 149.6l.6-.1v.3zM196.7 147.6v24.4M209.7 155.3l2 6.4"/>
<path d="M209.8 155.3l2 6.3-4 4 4 12.7-4 4 2 6.3M210 155.2l1 3.2M210.8 158.5h-76.6v27h74.6M211 158.4l1 3.2zM216.4 149.6h.1M217.6 149.6h-41.9M219.7 155.3l2 6.4M219.8 155.3l2 6.3-4 4 4 12.7-4 4 2 6.3M220 155.2l2 6.4M220.9 158.6h53.8M221 159h58.4M223 149.6h25.2"/>
<path d="M241.6 149.5l.6 .1-.6 .2zM242.2 156.3h3.2a1.03 1.03 0 0 1 1.5 0 1.03 1.03 0 0 1 0 1.5 1.03 1.03 0 0 1-1.5 0h-3.2M242.2 154.3l.1-.4 .5-.3h13.8l.5 .3 .1 2.4h-3.3a1.03 1.03 0 0 0-1.4 0 1.03 1.03 0 0 0 0 1.5 1.03 1.03 0 0 0 1.4 0h3.3v.7M242.2 153.7h.4M242.2 149.6l.6-.1v.3zM242.2 147.6v13.5M243.3 158.5l.6-.4 .7 .4M243.5 158.5l.4-.3 .5 .3M251.8 149.6h12.7M252.9 156.1v1.9M254.1 149.5l.6 .1-.6 .2zM254.7 149.6l.6-.1v.3z"/>
<path d="M254.7 147.6v13.1h29.3M254.8 155.1v.4M254.8 156.3v1.5M254.8 157.3h1.2v.5M254.8 155.5h1.2M254.9 158.5l.5-.3 .6 .3M256 155.1v.4M256 156.3v.5h-1.2M268.1 149.6h11.6M274.7 158.5v27M274.7 159.2h4.7M279.1 149.5l.6 .1-.6 .2z"/>
<path d="M279.4 159l.3 .1-.3 .1M279.4 159v.2M279.4 159.2v25.5M279.7 147.6v37.1M286.3 158.5l.2 .6h-.4zM286.3 158.5v11.5M288.3 158.5h-67.5M58 179.6v1.1M58 162.7h11.6v-1.7h-11.6v18.6M58 178.3h9.3v4M58 179.6h1.8v2.7M58.5 179.6v2.6h1.3"/>
<path d="M59.6 161v-2.8h8.4v2.8M59.8 165h-1.3v2.9M69.6 161.5h1.2M70.8 161.5v16.8M70.8 161.5l3.7 .3M71 179h-1.3v2.8h1.3M74.5 162h24.6M77 160.3v-2.8h3.8v2.8M83.6 162v-1.7h-9.1v22h-16.5v-1.6M94.8 162.1v3.5M94.8 162.1h1.9M94.8 165.6h1.9"/>
<path d="M96.7 162v3.8l-22.2-.4-3.7-.7h-11v3.2h-1.8M134.2 167.4l74.2 .1M134.2 179.5h76.4M134.2 179h77M134.2 164.5h74.8M134.2 165h74.3M145.5 172h33.2M147.7 160.1l-2 .9M148 172l.6-.2v.3zM160.3 168.8l-1.1 2.8M172.3 169.2h2.3M172.6 170.1l.8 1.3"/>
<path d="M173.4 169.2v2.2M174.3 170.1l-.9 1.3M195.9 161.4l.9 .4M207.7 165.7l4 12.6M208 165.6l4 12.6M208.1 166.5h-73.9M211.7 161.5l-4 4M211.7 178.2l-4 4M212 161.7l-4 4M212 178.4l-4 4M217.7 165.7l4 12.6M218 165.6l4 12.6"/>
<path d="M218.1 166.5h56.6M218.4 167.5h56.3M218.5 165h56.2M219 164.5h55.7M220.7 179.5h54M221.2 179h53.5M221.7 161.5l-4 4M221.7 178.2l-4 4M222 161.7l-4 4M222 178.4l-4 4M242.2 161.1v.7M242.2 161.1h1"/>
<path d="M253.3 171.1a2.22 2.22 0 0 1 3.1 .4 1.25 1.25 0 0 1-1.2 1.7h-1a1.28 1.28 0 0 1-1.2-.8 1.28 1.28 0 0 1 .3-1.3zM253.4 172h2.5M253.7 161.1h2M254.7 170.7v2.5M282 160.7l.1 .6h-.3zM282 160.7v9.3M282 173.5v9.7M286.3 173.5v12M358.1 172.8h9.1M360 177.2h.3l-.1 .6zM360.2 172.8l.1 .6h-.3zM360.2 168.3v9.5"/>
<path d="M362.6 161.1v2.3M362.6 162.3h2.3M363.5 161.4l1.4 .9M364.9 162.3l-1.4 .8M365.2 170.8l.6-.1v.3zM365.2 168.8v4a2.5 2.5 0 0 0-2.5 2.5 2.5 2.5 0 0 0 2.5 2.5M365.2 170.8h5.8M366.6 170.7l.6 .1-.6 .2zM367.2 168.8v4M367.2 172.8a2.5 2.5 0 0 1 2.5 2.5 2.5 2.5 0 0 1-2.5 2.5h-9.1M382.3 173.2h10.2M58 180.7h.5"/>
<path d="M68.8 182.3v-4h2.2v4M74.5 182h24.6M99.1 185.1l.1 .1M99.2 185.2h3.8M125.6 190.9l-1.1 2.8M127.7 185.1h-28.6M127.7 185.1h.1M127.7 185.2h.1M128 185.2h6M134.2 184.5h-6.5v.5l.3 .2M136.1 187.7h2.3M136.4 188.6l.8 1.4"/>
<path d="M137.2 187.7v2.3M138.1 188.6l-.9 1.4M145.7 182.9l2 .9M145.7 183.5l1.6 .7M146.6 184.3l.1 .6h-.3zM146.6 184.3l-.7 6.2h-22.6M146.9 182.1l-.3 2.2M196.8 182.1l-.9 .4M207.7 182.3l2 6.4M208 182.2l2 6.4M208.7 185h-74.5l-.2 .2M217.7 182.3l2 6.4"/>
<path d="M218 182.2l2 6.4M218.7 185h60.7M254.6 184.3l.2 .6h-.3zM254.6 184.3l-.2 6.2h22.6M254.7 183.2h29.3M254.7 182.1l-.1 2.2M258.3 190.9l-1.1 2.8M268.8 187.7h2.2M269.1 188.6l.8 1.4M269.9 187.7v2.3M270.8 188.6l-.9 1.4M274.7 184.7h4.7"/>
<path d="M279.4 184.7v.3M279.4 184.7h.3M279.7 184.7l-.3 .3M281.8 182.6h.3l-.1 .6zM286.1 184.9h.4l-.2 .6zM288.3 185.5h-69.5M4 245.2h123v47.8M4 253.7h123M4 259.4h123M52.4 245.2v47.8M83.5 253.7v5.7M104.7 253.7v5.7"/>
<path d="M216 253h200M216 248h65M216 258h65M228.6 243v15M255.2 243v15M281 243v50M296 243v30M346 243v30M361 243v30M381 253v20M392 253v20M416 243h-200v50"/>
<path d="M4 265h123M4 270.6h123M4 276.2h123M84.9 279.3h1.3M85.5 278.6v1.3M216 278h65M216 273h200M216 263h165M216 268h65M231 263v15M256 263v15M311 273v20"/>
<path d="M393.4 260.5l9-2.5v10l-9-2.5zM4 281.8h123M4 287.4h123M83.5 287.4v5.6M84.9 280.6h1.3M104.7 287.4v5.6M267.4 287.2h1.2M267.4 286h1.2M268 285.5v1.1"/>
<circle cx="115.4" cy="36.7" r="1.68"/>
<circle cx="115.4" cy="36.7" r="1.75"/>
<circle cx="156.7" cy="36.9" r="1.05"/>
<circle cx="163.1" cy="36.9" r="1.68"/>
<circle cx="163.2" cy="36.9" r="1.73"/>
<circle cx="169.6" cy="36.9" r=".75"/>
<circle cx="169.7" cy="36.9" r=".5"/>
<circle cx="176.1" cy="36.9" r="1.74"/>
<circle cx="176.1" cy="36.9" r="1.68"/>
<circle cx="182.7" cy="36.9" r="1.05"/>
<circle cx="242.2" cy="36.2" r="1.09"/>
<circle cx="254.7" cy="36.2" r="1.1"/>
<circle cx="115.4" cy="58.2" r="1.74"/>
<circle cx="115.5" cy="58.2" r="1.68"/>
<circle cx="136.8" cy="43.4" r="1.5"/>
<circle cx="136.8" cy="51.4" r="1.42"/>
<circle cx="136.8" cy="51.4" r="1.49"/>
<circle cx="136.9" cy="43.4" r="1.43"/>
<circle cx="156.7" cy="57.9" r="1.05"/>
<circle cx="163.1" cy="57.9" r="1.68"/>
<circle cx="163.1" cy="57.9" r="1.72"/>
<circle cx="169.6" cy="57.9" r=".74"/>
<circle cx="169.7" cy="57.9" r=".5"/>
<circle cx="176.1" cy="57.9" r="1.72"/>
<circle cx="176.1" cy="57.9" r="1.67"/>
<circle cx="182.7" cy="57.9" r="1.05"/>
<circle cx="272.2" cy="51.4" r="1.5"/>
<circle cx="272.2" cy="43.4" r="1.51"/>
<circle cx="272.2" cy="43.4" r="1.42"/>
<circle cx="272.2" cy="51.4" r="1.41"/>
<circle cx="170" cy="64.1" r="1.3"/>
<circle cx="170" cy="64.1" r="1.35"/>
<circle cx="173.5" cy="64.1" r="1.36"/>
<circle cx="173.5" cy="64.1" r="1.29"/>
<circle cx="180" cy="68.6" r=".98"/>
<circle cx="243.9" cy="64.1" r="1.31"/>
<circle cx="244" cy="64.1" r="1.35"/>
<circle cx="158.7" cy="99.5" r="1.36"/>
<circle cx="158.7" cy="99.5" r="1.5"/>
<circle cx="158.8" cy="99.5" r="1.3"/>
<circle cx="166.1" cy="95.2" r="1.01"/>
<circle cx="166.2" cy="95.2" r=".99"/>
<circle cx="166.2" cy="95.2" r=".84"/>
<circle cx="166.2" cy="95.2" r=".5"/>
<circle cx="168.4" cy="95.3" r="1.14"/>
<circle cx="168.4" cy="95.3" r="1.1"/>
<circle cx="170.9" cy="95.3" r="1.15"/>
<circle cx="170.9" cy="95.3" r="1.1"/>
<circle cx="173.7" cy="99.5" r="1.36"/>
<circle cx="173.7" cy="99.5" r="1.5"/>
<circle cx="173.8" cy="99.5" r="1.3"/>
<circle cx="184.7" cy="99.5" r="1.36"/>
<circle cx="184.7" cy="99.5" r="1.5"/>
<circle cx="184.8" cy="99.5" r="1.3"/>
<circle cx="244.2" cy="99.5" r="1.5"/>
<circle cx="244.2" cy="99.5" r="1.3"/>
<circle cx="244.2" cy="99.5" r="1.35"/>
<circle cx="255.2" cy="99.5" r="1.5"/>
<circle cx="255.2" cy="99.5" r="1.35"/>
<circle cx="255.2" cy="99.5" r="1.3"/>
<circle cx="136.7" cy="107.1" r="1.42"/>
<circle cx="136.7" cy="107.2" r="1.5"/>
<circle cx="272.2" cy="107.1" r="1.43"/>
<circle cx="272.2" cy="107.1" r="1.5"/>
<circle cx="354.1" cy="117.8" r="2.01"/>
<circle cx="354.1" cy="112.8" r="1.75"/>
<circle cx="354.1" cy="117.8" r="1.76"/>
<circle cx="354.1" cy="112.9" r="2"/>
<circle cx="354.1" cy="112.8" r="1.69"/>
<circle cx="354.1" cy="117.8" r="2.1"/>
<circle cx="354.1" cy="112.8" r="2.1"/>
<circle cx="354.1" cy="117.8" r="1.7"/>
<circle cx="375.4" cy="117.8" r="2.01"/>
<circle cx="375.4" cy="112.9" r="2"/>
<circle cx="375.4" cy="112.8" r="1.69"/>
<circle cx="375.4" cy="117.8" r="2.1"/>
<circle cx="375.4" cy="112.8" r="2.1"/>
<circle cx="375.4" cy="117.8" r="1.7"/>
<circle cx="375.4" cy="117.8" r="1.74"/>
<circle cx="158.5" cy="155.3" r=".62"/>
<circle cx="170" cy="155.3" r=".6"/>
<circle cx="170" cy="155.3" r=".75"/>
<circle cx="173.5" cy="155.3" r=".61"/>
<circle cx="173.5" cy="155.3" r=".76"/>
<circle cx="185" cy="155.3" r=".61"/>
<circle cx="243.9" cy="155.3" r=".76"/>
<circle cx="243.9" cy="155.3" r=".61"/>
<circle cx="255.4" cy="155.3" r=".61"/>
<circle cx="140" cy="175" r=".83"/>
<circle cx="140" cy="168.9" r=".82"/>
<circle cx="146.7" cy="172" r="1.24"/>
<circle cx="146.8" cy="160.7" r="1.11"/>
<circle cx="159.7" cy="170.2" r=".99"/>
<circle cx="196.7" cy="172" r="1.26"/>
<circle cx="196.7" cy="160.7" r="1.11"/>
<circle cx="242.2" cy="160.7" r="1.11"/>
<circle cx="254.2" cy="172" r="3.5"/>
<circle cx="254.7" cy="160.7" r="1.1"/>
<circle cx="268.9" cy="168.9" r=".82"/>
<circle cx="268.9" cy="175" r=".83"/>
<circle cx="125.1" cy="192.3" r=".99"/>
<circle cx="146.8" cy="183.2" r="1.1"/>
<circle cx="196.7" cy="183.2" r="1.1"/>
<circle cx="242.2" cy="183.2" r="1.1"/>
<circle cx="254.7" cy="183.2" r="1.09"/>
<circle cx="257.7" cy="192.3" r="1"/>
</g>
<path d="M412.4 262.3a2.5 2.5 0 0 0-4.1-1.1 2.5 2.5 0 0 0 1 4.2 2.5 2.5 0 0 0 3.2-2.9l-.1-.2" fill="none" stroke="#000" stroke-width=".3" stroke-dasharray="30.5 1.3 1.3 1.3" stroke-dashoffset="24.5" stroke-linecap="butt"/>
<path d="M414.8 261.5a5 5 0 0 0-8.3-2 5 5 0 0 0 2.2 8.3 5 5 0 0 0 6.2-6l-.1-.3" fill="none" stroke="#000" stroke-width=".3" stroke-dasharray="30.5 1.3 1.3 1.3" stroke-dashoffset="16.7" stroke-linecap="butt"/>
<g fill="none" stroke="#000" stroke-width=".3" stroke-dasharray="6.3 1.3 1.3 1.3 5.1">
<path d="M209.8 30.7l2 6.4M211.8 37.1l-4 4M219.8 30.7l2 6.4M221.8 37.1l-4 4M207.8 57.7l2 6.4M211.8 53.7l-4 4M217.8 57.7l2 6.4M221.8 53.7l-4 4M209.8 93.9l2 5.6M211.8 99.5l-4 4M219.8 93.9l2 5.6M221.8 99.5l-4 4"/>
<path d="M207.8 118.7l2 5.6M211.8 114.7l-4 4M217.8 118.7l2 5.6M221.8 114.7l-4 4M209.8 155.3l2 6.3M219.8 155.3l2 6.3M211.8 161.6l-4 4M211.8 178.3l-4 4M221.8 161.6l-4 4M221.8 178.3l-4 4M207.8 182.3l2 6.3M217.8 182.3l2 6.3"/>
</g>
<path d="M207.8 103.5l4 11.2M217.8 103.5l4 11.2" fill="none" stroke="#000" stroke-width=".3" stroke-dasharray="6.3 1.3 1.3 1.3 5.1" stroke-dashoffset="4.9"/>
<path d="M207.8 41.1l4 12.6M217.8 41.1l4 12.6M207.8 165.6l4 12.7M217.8 165.6l4 12.7" fill="none" stroke="#000" stroke-width=".3" stroke-dasharray="6.3 1.3 1.3 1.3 5.1" stroke-dashoffset="4.1"/>
<path d="M364.8 108.5v16.6" fill="none" stroke="#000" stroke-width=".3" stroke-dasharray="30.5 1.3 1.3 1.3" stroke-dashoffset="24.1"/>
<path d="M253.5 171.9h-1.3M254.7 170.7v-1.3M254.7 173.2v1.2M256 171.9h1.2" fill="none" stroke="#000" stroke-width=".3" stroke-dasharray="30.5 1.3 1.3 1.3"/>
<path d="M410 255.7v14.9" fill="none" stroke="#000" stroke-width=".3" stroke-dasharray="30.5 1.3 1.3 1.3" stroke-dashoffset="25"/>
<path d="M403.4 263l12.6-.1" fill="none" stroke="#000" stroke-width=".3" stroke-dasharray="30.5 1.3 1.3 1.3" stroke-dashoffset="26.1"/>
<path d="M216 248v5" fill="none" stroke="#000" stroke-width=".3" stroke-dasharray="30.5 1.3 1.3 1.3" stroke-dashoffset="29.9"/>
<path d="M135.7 58.4v-21M169.7 57.9v-21M240.1 58.3v-21M274 58.1v-21" fill="none" stroke="#f00" stroke-width=".3" stroke-dasharray="30.5 1.3 1.3 1.3" stroke-dashoffset="21.9"/>
<g fill="#000">
<path d="M350.8 119.4l.6 .2-.6 .2z"/>
<path d="M187.5 36.9l.2 .6h-.3zM187.4 57.3h.3l-.2 .6zM384.3 91.1l.2 .6h-.3zM384.2 120.5h.3l-.2 .6zM282 160.7l.1 .6h-.3zM281.8 182.6h.3l-.1 .6zM286.3 158.5l.2 .6h-.4zM286.1 184.9h.4l-.2 .6zM360.2 172.8l.1 .6h-.3zM360 177.2h.3l-.1 .6z"/>
<path d="M198 27.8l.6 .2-.6 .1zM140.7 28l.6-.2v.3z"/>
<path d="M279.1 27.5l.6 .1-.6 .2zM273.9 27.6l.6-.1v.3zM239.5 20.4l.6 .2-.6 .1zM169.7 20.6l.6-.2v.3zM279.1 149.5l.6 .1-.6 .2zM254.7 149.6l.6-.1v.3zM366.6 170.7l.6 .1-.6 .2zM365.2 170.8l.6-.1v.3z"/>
<path d="M99.1 86.4l.6-.1v.3zM279.1 86.3l.6 .1-.6 .2zM156.6 31.4l.6-.1v.3zM182 31.3l.6 .1-.6 .2zM156.6 59l-.1 .6h.3zM169.7 58.7l-.2 .6h.3zM99.1 20.6l.6-.2v.3zM169.1 20.4l.6 .2-.6 .1zM99.1 28l.6-.2v.3zM135 27.8l.6 .2-.6 .1zM99.1 149.6l.6-.1v.3zM146.2 149.5l.6 .1-.6 .2zM148 172l.6 .1v-.3zM146.8 149.6l.6-.1v.3zM196.1 149.5l.6 .1-.6 .2zM146.6 184.3l-.2 .6h.3zM254.6 184.3l-.1 .6h.3z"/>
<path d="M364.8 123.2l.6-.2v.4zM377.6 123l.6 .2-.6 .2z"/>
<path d="M364.2 123l.6 .2-.6 .2zM351.4 123.2l.6-.2v.4z"/>
<path d="M242.2 149.6l.6-.1v.3zM254.1 149.5l.6 .1-.6 .2zM196.7 149.6l.6-.1v.3zM241.6 149.5l.6 .1-.6 .2zM196.7 149.6l.6-.1v.3zM241.6 149.5l.6 .1-.6 .2z"/>
</g>
<g font-size="6.3">
<text x="282.1" y="250.3">名称</text>
<text x="347.1" y="250.3">图号</text>
<text x="282.1" y="260.3">材质</text>
<text x="347.1" y="260.3">质量</text>
<text x="383.3" y="262.1">视</text>
<text x="383.3" y="269.9">图</text>
<text x="282.1" y="270.3">版次</text>
<text x="347.1" y="270.3">比例</text>
</g>
<g font-size="4.2">
<text x="4.8" y="237.6">注意：1.行走平行度（正面+侧面），450行程内，≤±0.03mm，1000行程内，≤±0.05mm。</text>
<text x="12.2" y="243.3">2.本体形变，450行程内，≤±0.03mm，1000行程内，≤±0.05mm。</text>
<text x="18.6" y="251.3">型号/规格</text>
<text x="70.6" y="251.3">GTH5-350-BC-M10-C4</text>
<text x="301.9" y="249.5">GTH5-350-BC-M10-C4</text>
<text x="14.4" y="258.3">螺杆型号/规格</text>
<text x="19.7" y="263.9">有效行程</text>
<text x="63.7" y="258.3">1205</text>
<text x="86.5" y="263.9">350</text>
<text x="89.9" y="258.3">1210</text>
<text x="111.7" y="258.3">1220</text>
<text x="19.7" y="269.5">精度等级</text>
<text x="87.6" y="269.5">C7</text>
<text x="259" y="267">2022/7/23</text>
<text x="19.7" y="275.2">马达容量</text>
<text x="74.9" y="275.2">100W（无刹车）</text>
<text x="15.5" y="280.8">重复定位精度</text>
<text x="86.7" y="280.8">0.02</text>
<text x="9.1" y="286.4">感应开关方式及数量</text>
<text x="72.7" y="286.4">外挂型三只（C4）</text>
<text x="15.5" y="292">建议最快速度</text>
<text x="60.5" y="292">250MM/S</text>
<text x="86.7" y="292">500MM/S</text>
<text x="107.4" y="292">1000MM/S</text>
</g>
<g font-size="4.1">
<text x="259.6" y="173.6">I</text>
<text x="386.4" y="172">I</text>
<text x="382.3" y="177.2">1 : 1</text>
</g>
<g font-size="3.5">
<text x="120" y="21.8">141 滑台原点位置</text>
<text x="195" y="21.8">350 有效行程</text>
<text x="111.6" y="27.5">73</text>
<text x="119.1" y="27.5">1</text>
<text x="173.2" y="29.2">116</text>
<text x="281.5" y="28.9">11.50</text>
<text x="294.3" y="28.9">1 滑台极限位置</text>
<text x="105.8" y="31">滑台极限位置</text>
<text x="173.9" y="32.7">52</text>
<text x="188.8" y="48.8" transform="rotate(-90 188.8 48.8)">42</text>
<text x="135.6" y="69.7">4 x M5 贯穿</text>
<text x="171.3" y="69.8">2 x</text>
<text x="182.8" y="69.8">3 H7</text>
<text x="196.6" y="69.8">7</text>
<text x="191.2" y="87.7">570.20</text>
<text x="385.6" y="106.7" transform="rotate(-90 385.6 106.7)">60</text>
<text x="336.8" y="119.1">基准面</text>
<text x="353.9" y="124.5">26.70</text>
<text x="371.1" y="124.5">27</text>
<text x="119.6" y="150.9">95.20</text>
<text x="170.4" y="150.9">100</text>
<text x="217.7" y="150.9">300</text>
<text x="248.3" y="150.9">25</text>
<text x="264.6" y="150.9">50</text>
<text x="365" y="160.5" transform="rotate(-90 365 160.5)">6</text>
<text x="357.9" y="164.8" transform="rotate(-90 357.9 164.8)">+0.012</text>
<text x="361.4" y="163" transform="rotate(-90 361.4 163)">0</text>
<text x="151" y="171.5">2 x</text>
<text x="162.5" y="171.5">5 H7</text>
<text x="176.4" y="171.5">6</text>
<text x="283.2" y="173.5" transform="rotate(-90 283.2 173.5)">45</text>
<text x="287.6" y="173.5" transform="rotate(-90 287.6 173.5)">54</text>
<text x="361.4" y="168.3" transform="rotate(-90 361.4 168.3)">5</text>
<text x="371" y="172.1">2</text>
<text x="123.4" y="190">8 x M5</text>
<text x="140" y="190">15</text>
<text x="256.1" y="190">4 x M5</text>
<text x="272.7" y="190">15</text>
<text x="127.8" y="193.6">4.40 贯穿</text>
<text x="260.5" y="193.6">4.40 贯穿</text>
<text x="221.4" y="246.8">1</text>
<text x="221.4" y="251.8">2</text>
<text x="218.8" y="256.8">序号</text>
<text x="232.2" y="256.8">修 订 版 次</text>
<text x="257.5" y="256.8">设计变更编号</text>
<text x="228.2" y="261.8">设</text>
<text x="240.1" y="261.8">计</text>
<text x="252" y="261.8">变</text>
<text x="263.9" y="261.8">更</text>
<text x="219.1" y="266.7">设 计</text>
<text x="368.3" y="269.3">1:2</text>
<text x="219.1" y="271.7">校 核</text>
<text x="219.1" y="276.7">批 准</text>
<text x="222.9" y="282.7">技术要求：</text>
<text x="231.8" y="287.3">1、未标注公差全部 0.1</text>
<text x="231.7" y="291.8">2、未标注倒角全部C0.3</text>
</g>
</svg>
